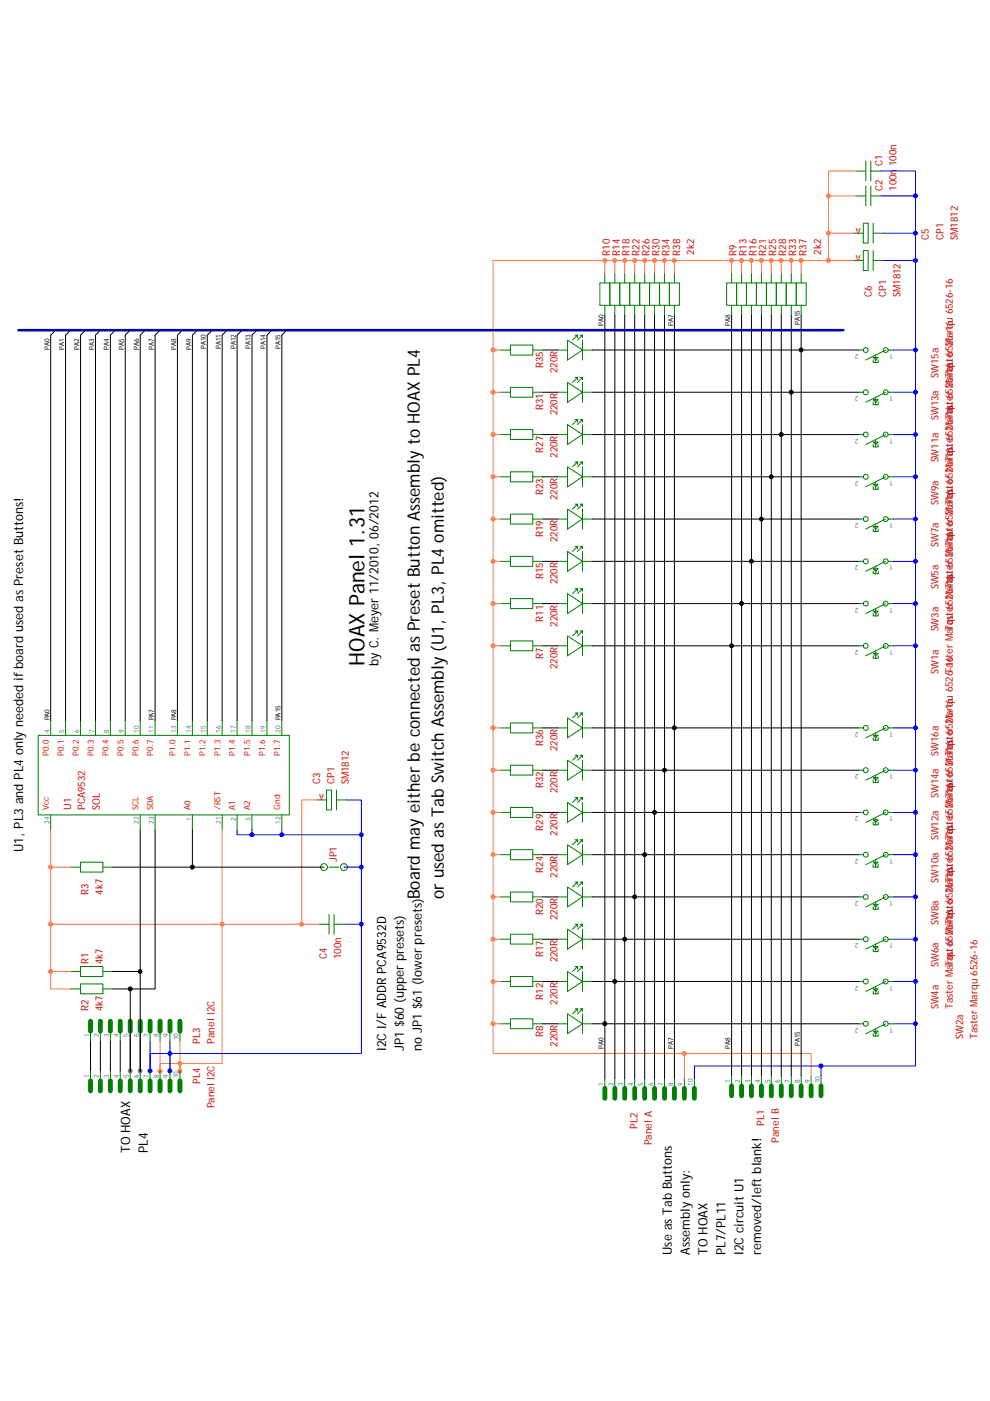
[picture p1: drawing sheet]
<svg xmlns="http://www.w3.org/2000/svg" width="210mm" height="297mm" viewBox="0 0 210 297" stroke-linecap="round" stroke-linejoin="round" font-family="sans-serif">
<g fill="#808080" stroke="#808080" stroke-width=".21">
<circle cx="27.6" cy="227.1" r=".42"/>
<circle cx="29.7" cy="227.1" r=".41"/>
</g>
<g fill="#00f" stroke="#00f" stroke-width=".21">
<circle cx="31.8" cy="227.1" r=".42"/>
<circle cx="36" cy="227.1" r=".42"/>
<circle cx="59.8" cy="177" r=".42"/>
<circle cx="194.2" cy="83.2" r=".42"/>
<circle cx="194.2" cy="92.1" r=".42"/>
<circle cx="194.2" cy="101.1" r=".42"/>
<circle cx="194.2" cy="110" r=".41"/>
<circle cx="194.2" cy="119" r=".41"/>
<circle cx="194.2" cy="128" r=".42"/>
<circle cx="194.2" cy="136.9" r=".42"/>
<circle cx="194.2" cy="154.3" r=".42"/>
<circle cx="194.2" cy="163.3" r=".41"/>
<circle cx="194.2" cy="172.2" r=".42"/>
<circle cx="194.2" cy="181.2" r=".42"/>
<circle cx="194.2" cy="190.1" r=".42"/>
<circle cx="194.2" cy="199.1" r=".42"/>
<circle cx="194.2" cy="208.1" r=".42"/>
<circle cx="194.2" cy="74.2" r=".42"/>
<circle cx="194.2" cy="217" r=".41"/>
<circle cx="174.1" cy="226" r=".42"/>
<circle cx="194.2" cy="55.2" r=".41"/>
<circle cx="194.2" cy="49.4" r=".42"/>
<circle cx="194.2" cy="41.5" r=".42"/>
<circle cx="76.6" cy="177" r=".42"/>
<circle cx="36" cy="223.4" r=".42"/>
<circle cx="76.6" cy="195.9" r=".42"/>
<circle cx="53.4" cy="177" r=".42"/>
<circle cx="76.6" cy="183.8" r=".42"/>
</g>
<g fill="#ff8040" stroke="#ff8040" stroke-width=".21">
<circle cx="33.9" cy="227.1" r=".42"/>
<circle cx="38.1" cy="227.1" r=".42"/>
<circle cx="128.3" cy="55.2" r=".41"/>
<circle cx="130.4" cy="55.2" r=".4"/>
<circle cx="132.5" cy="55.2" r=".4"/>
<circle cx="134.6" cy="55.2" r=".41"/>
<circle cx="136.7" cy="55.2" r=".41"/>
<circle cx="138.8" cy="55.2" r=".41"/>
<circle cx="140.9" cy="55.2" r=".41"/>
<circle cx="143" cy="55.2" r=".41"/>
<circle cx="155.2" cy="55.2" r=".41"/>
<circle cx="157.3" cy="55.2" r=".41"/>
<circle cx="159.4" cy="55.2" r=".41"/>
<circle cx="161.5" cy="55.2" r=".41"/>
<circle cx="163.6" cy="55.2" r=".4"/>
<circle cx="165.7" cy="55.2" r=".41"/>
<circle cx="167.8" cy="55.2" r=".41"/>
<circle cx="104.6" cy="208.1" r=".42"/>
<circle cx="104.6" cy="199.1" r=".42"/>
<circle cx="104.6" cy="190.1" r=".42"/>
<circle cx="104.6" cy="181.2" r=".42"/>
<circle cx="104.6" cy="172.2" r=".42"/>
<circle cx="104.6" cy="163.3" r=".41"/>
<circle cx="104.6" cy="154.3" r=".42"/>
<circle cx="104.6" cy="136.9" r=".42"/>
<circle cx="104.6" cy="128" r=".42"/>
<circle cx="104.6" cy="119" r=".41"/>
<circle cx="104.6" cy="110" r=".41"/>
<circle cx="104.6" cy="101.1" r=".42"/>
<circle cx="104.6" cy="92.1" r=".42"/>
<circle cx="104.6" cy="83.2" r=".42"/>
<circle cx="104.6" cy="74.2" r=".42"/>
<circle cx="47.1" cy="195.9" r=".42"/>
<circle cx="169.9" cy="55.2" r=".41"/>
<circle cx="104.6" cy="217" r=".41"/>
<circle cx="145.1" cy="223.4" r=".42"/>
<circle cx="175.7" cy="55.2" r=".41"/>
<circle cx="175.7" cy="49.4" r=".42"/>
<circle cx="175.7" cy="41.5" r=".42"/>
<circle cx="10.7" cy="195.9" r=".42"/>
<circle cx="10.7" cy="206" r=".41"/>
<circle cx="38.1" cy="225.5" r=".42"/>
<circle cx="10.7" cy="183.8" r=".42"/>
<circle cx="64" cy="195.9" r=".42"/>
</g>
<g fill="none" stroke="#008000" stroke-width=".21">
<path d="M181.5 36.3h2.1M183.6 34.2v4.2M183.6 39.4v4.2M184.7 34.2v4.2M184.7 39.4v4.2M184.7 36.3h2.1M127.2 60h2.1v4.7h-2.1zM128.3 57.9v2.1M129.3 60h2.1v4.7h-2.1zM130.4 57.9v2.1M131.4 60h2.2v4.7h-2.2zM132.5 57.9v2.1"/>
<path d="M133.6 60h2.1v4.7h-2.1zM134.6 57.9v2.1M135.7 60h2.1v4.7h-2.1zM136.7 57.9v2.1M137.8 60h2.1v4.7h-2.1zM138.8 57.9v2.1M139.9 60h2.1v4.7h-2.1zM140.9 57.9v2.1M142 60h2.1v4.7h-2.1zM143 57.9v2.1M154.1 60h2.1v4.7h-2.1zM155.2 57.9v2.1"/>
<path d="M156.2 60h2.1v4.7h-2.1zM157.3 57.9v2.1M158.3 60h2.1v4.7h-2.1zM159.4 57.9v2.1M160.4 60h2.2v4.7h-2.2zM161.5 57.9v2.1M162.6 60h2.1v4.7h-2.1zM163.6 57.9v2.1M164.7 60h2.1v4.7h-2.1zM165.7 57.9v2.1M166.8 60h2.1v4.7h-2.1zM167.8 57.9v2.1"/>
<path d="M168.9 60h2.1v4.7h-2.1zM169.9 57.9v2.1M181 55.2h2.1M181 49.4h2.1M181.5 41.5h2.1M183.1 53.1h1v4.2h-1zM183.1 47.3h1v4.2h-1zM184.7 41.5h2.1M185.2 47.3v4.2M185.2 53.1v4.2M185.2 55.2h2.1M185.2 49.4h2.1"/>
<path d="M106.2 74.2h2.1M108.3 73.2h4.7v2.1h-4.7zM113 74.2h2.1M118.3 74.2h2.1M120.4 72.1l3.1 2.1-3.1 2.1zM122 71.1h.5l-1.1 1M122.5 71.1v.5M123 71.1h.5l-1 1M123.5 74.2h2.2M123.5 71.1v.5M123.5 72.1v4.2M128.3 64.7v2.1"/>
<path d="M130.4 64.7v2.1M132.5 64.7v2.1M134.6 64.7v2.1M136.7 64.7v2.1M138.8 64.7v2.1M140.9 64.7v2.1M143 64.7v2.1M155.2 64.7v2.1M157.3 64.7v2.1M159.4 64.7v2.1M161.5 64.7v2.1M163.6 64.7v2.1"/>
<path d="M165.7 64.7v2.1M167.8 64.7v2.1M169.9 64.7v2.1M182.1 74.2h1a.53 .53 0 0 0 .7 .5 .53 .53 0 0 0 .2-.8 .53 .53 0 0 0-.8 .1l-.1 .2M185.2 76.3v.6h.5M185.2 75.8h1.1l-.6 .5zM185.7 75.3v1.6h.6v-.6M187.9 74.2l-4.3 2.1M188.4 74.2a.53 .53 0 0 0-.7-.5 .53 .53 0 0 0-.3 .8 .53 .53 0 0 0 .9 0l.1-.3h1M106.2 92.1h2.1M106.2 83.2h2.1M108.3 91.1h4.7v2.1h-4.7z"/>
<path d="M108.3 82.1h4.7v2.1h-4.7zM113 92.1h2.1M113 83.2h2.1M118.3 92.1h2.1M118.3 83.2h2.1M120.4 99l3.1 2.1-3.1 2.1zM120.4 90l3.1 2.1-3.1 2.1zM120.4 81.1l3.1 2.1-3.1 2.1zM122 97.9h.5l-1.1 1.1M122 89h.5l-1.1 1M122 80h.5l-1.1 1.1M122.5 80v.5"/>
<path d="M122.5 89v.5M122.5 97.9v.6M123 97.9h.5l-1 1.1M123 89h.5l-1 1M123 80h.5l-1 1.1M123.5 92.1h2.2M123.5 83.2h2.2M123.5 80v.5M123.5 81.1v4.2M123.5 89v.5M123.5 90v4.2M123.5 97.9v.6"/>
<path d="M123.5 99v4.2M182.1 92.1h1a.53 .53 0 0 0 .7 .5 .53 .53 0 0 0 .2-.8 .53 .53 0 0 0-.8 .1l-.1 .2M182.1 83.2h1a.53 .53 0 0 0 .7 .5 .53 .53 0 0 0 .2-.9 .53 .53 0 0 0-.8 .1l-.1 .3M185.2 94.2v.6h.5M185.2 93.7h1.1l-.6 .5zM185.2 85.3v.5h.5M185.2 84.8h1.1l-.6 .5zM185.7 93.2v1.6h.6v-.6M185.7 84.2v1.6h.6v-.5M187.9 92.1l-4.3 2.1M187.9 83.2l-4.3 2.1M188.4 92.1a.53 .53 0 0 0-.7-.5 .53 .53 0 0 0-.3 .8 .53 .53 0 0 0 .9 0l.1-.3h1"/>
<path d="M188.4 83.2a.53 .53 0 0 0-.7-.5 .53 .53 0 0 0-.3 .8 .53 .53 0 0 0 .9-.1l.1-.2h1M106.2 119h2.1M106.2 110h2.1M106.2 101.1h2.1M108.3 118h4.7v2.1h-4.7zM108.3 109h4.7v2.1h-4.7zM108.3 100h4.7v2.2h-4.7zM113 119h2.1M113 110h2.1M113 101.1h2.1M118.3 119h2.1M118.3 110h2.1"/>
<path d="M118.3 101.1h2.1M120.4 116.9l3.1 2.1-3.1 2.1zM120.4 108l3.1 2-3.1 2.2zM122 115.8h.5l-1.1 1.1M122 106.9h.5l-1.1 1M122.5 106.9v.5M122.5 115.8v.6M123 115.8h.5l-1 1.1M123 106.9h.5l-1 1M123.5 119h2.2M123.5 110h2.2M123.5 101.1h2.2"/>
<path d="M123.5 106.9v.5M123.5 107.9v4.3M123.5 115.8v.6M123.5 116.9v4.2M182.1 119h1a.53 .53 0 0 0 .7 .5 .53 .53 0 0 0 .2-.9 .53 .53 0 0 0-.8 .1l-.1 .3M182.1 110h1a.53 .53 0 0 0 .7 .5 .53 .53 0 0 0 .2-.8 .53 .53 0 0 0-.8 .1l-.1 .2M182.1 101.1h1a.52 .52 0 0 0 .7 .5 .52 .52 0 0 0 .2-.9 .52 .52 0 0 0-.8 .1l-.1 .3M185.2 112.2v.5h.5M185.2 111.6h1.1l-.6 .6zM185.2 103.2v.5h.5M185.2 102.7h1.1l-.6 .5zM185.7 111.1v1.6h.6v-.5"/>
<path d="M185.7 102.2v1.5h.6v-.5M187.9 119l-4.3 2.1M187.9 110l-4.3 2.2M187.9 101.1l-4.3 2.1M188.4 119a.53 .53 0 0 0-.7-.5 .53 .53 0 0 0-.3 .8 .53 .53 0 0 0 .9 0l.1-.3h1M188.4 110a.53 .53 0 0 0-.7-.5 .53 .53 0 0 0-.3 .9 .53 .53 0 0 0 .9-.1l.1-.3h1M188.4 101.1a.52 .52 0 0 0-.7-.5 .52 .52 0 0 0-.3 .8 .52 .52 0 0 0 .9-.1l.1-.2h1M106.2 136.9h2.1M106.2 128h2.1M108.3 135.9h4.7v2.1h-4.7zM108.3 126.9h4.7v2.1h-4.7zM113 136.9h2.1"/>
<path d="M113 128h2.1M118.3 136.9h2.1M118.3 128h2.1M120.4 134.8l3.1 2.1-3.1 2.1zM120.4 125.9l3.1 2.1-3.1 2.1zM122 133.8h.5l-1.1 1M122 124.8h.5l-1.1 1.1M122.5 124.8v.5M122.5 133.8v.5M123 133.8h.5l-1 1M123 124.8h.5l-1 1.1M123.5 136.9h2.2"/>
<path d="M123.5 128h2.2M123.5 124.8v.5M123.5 125.9v4.2M123.5 133.8v.5M123.5 134.8v4.2M182.1 136.9h1a.53 .53 0 0 0 .7 .5 .53 .53 0 0 0 .2-.8 .53 .53 0 0 0-.8 .1l-.1 .2M182.1 128h1l.1 .2 .4 .3a.52 .52 0 0 0 .5-.5 .52 .52 0 0 0-.5-.5l-.4 .2-.1 .3M185.2 139v.6h.5M185.2 138.5h1.1l-.6 .5zM185.2 130.1v.5h.5M185.2 129.6h1.1l-.6 .5zM185.2 121.1v.5h.5"/>
<path d="M185.2 120.6h1.1l-.6 .5zM185.7 138v1.6h.6v-.6M185.7 129v1.6h.6v-.5M185.7 120.1v1.5h.6v-.5M187.9 136.9l-4.3 2.1M187.9 128l-4.3 2.1M188.4 136.9a.53 .53 0 0 0-.7-.5 .53 .53 0 0 0-.3 .8 .53 .53 0 0 0 .9 0l.1-.3h1M188.4 128a.53 .53 0 0 0-.7-.5 .53 .53 0 0 0-.3 .8 .53 .53 0 0 0 .9-.1l.1-.2h1M8.1 155.9h53.3v16.9h-53.3zM10.8 152.7v3.2M13.9 152.7v3.2M17.1 152.7v3.2"/>
<path d="M20.3 152.7v3.2M23.4 152.7v3.2M26.6 152.7v3.2M29.7 152.7v3.2M32.9 152.7v3.2M37.6 152.7v3.2M40.8 152.7v3.2M44 152.7v3.2M47.1 152.7v3.2M50.3 152.7v3.2M53.4 152.7v3.2M56.6 152.7v3.2"/>
<path d="M59.8 152.7v3.2M106.2 154.3h2.1M108.3 153.3h4.7v2.1h-4.7zM113 154.3h2.1M118.3 154.3h2.1M120.4 152.2l3.1 2.1-3.1 2.1zM122 151.2h.5l-1.1 1M122.5 151.2v.5M123 151.2h.5l-1 1M123.5 154.3h2.2M123.5 151.2v.5M123.5 152.2v4.2"/>
<path d="M182.1 154.3h1l.1 .3 .4 .2a.52 .52 0 0 0 .5-.5 .52 .52 0 0 0-.5-.5l-.4 .3-.1 .2M185.2 156.4v.6h.5M185.2 155.9h1.1l-.6 .5zM185.7 155.4v1.6h.6v-.6M187.9 154.3l-4.3 2.1M188.4 154.3a.53 .53 0 0 0-.7-.5 .53 .53 0 0 0-.3 .8 .53 .53 0 0 0 .9 0l.1-.3h1M10.8 172.8v3.1M29.7 172.8v3.1M32.9 172.8v3.1M40.8 172.8v3.1M47.1 172.8v3.1M50.3 172.8v3.1"/>
<path d="M53.4 172.8v3.1M59.8 172.8v3.1M67.2 169.6h2.1M69.3 167.5h1v4.2h-1zM71.4 167.5v4.2M71.4 169.6h2.1M106.2 172.3h2.1M106.2 163.3h2.1M108.3 171.2h4.7v2.1h-4.7zM108.3 162.2h4.7v2.1h-4.7zM113 172.3h2.1M113 163.3h2.1"/>
<path d="M118.3 172.3h2.1M118.3 163.3h2.1M120.4 179.1l3.1 2.1-3.1 2.1zM120.4 170.1l3.1 2.2-3.1 2zM120.4 161.2l3.1 2.1-3.1 2.1zM122 178.1h.5l-1.1 1M122 169.1h.5l-1.1 1M122 160.1h.5l-1.1 1.1M122.5 160.1v.6M122.5 169.1v.5M122.5 178.1v.5M123 178.1h.5l-1 1"/>
<path d="M123 169.1h.5l-1 1M123 160.1h.5l-1 1.1M123.5 172.3h2.2M123.5 163.3h2.2M123.5 160.1v.6M123.5 161.2v4.2M123.5 169.1v.5M123.5 170.1v4.2M123.5 178.1v.5M123.5 179.1v4.2M182.1 172.3h1a.53 .53 0 0 0 .7 .4 .53 .53 0 0 0 .2-.8 .53 .53 0 0 0-.8 .1l-.1 .3M182.1 163.3h1a.53 .53 0 0 0 .7 .5 .53 .53 0 0 0 .2-.9 .53 .53 0 0 0-.8 .1l-.1 .3"/>
<path d="M185.2 174.3v.6h.5M185.2 173.8h1.1l-.6 .5zM185.2 165.4v.5h.5M185.2 164.9h1.1l-.6 .5zM185.7 173.3v1.6h.6v-.6M185.7 164.3v1.6h.6v-.5M187.9 172.3l-4.3 2M187.9 163.3l-4.3 2.1M188.4 172.3a.53 .53 0 0 0-.7-.6 .53 .53 0 0 0-.3 .8 .53 .53 0 0 0 .9 0l.1-.2h1M188.4 163.3a.53 .53 0 0 0-.7-.5 .53 .53 0 0 0-.3 .8 .53 .53 0 0 0 .9 0l.1-.3h1M15 183.9h2.1M17.1 182.8h4.7v2.1h-4.7z"/>
<path d="M21.8 183.9h2.1M67.7 196h2.1M69.8 193.9v4.2M69.8 183.9h2.1M70.8 193.9v4.2M70.8 196h2.2M106.2 199.1h2.1M106.2 190.2h2.1M106.2 181.2h2.1M108.3 198.1h4.7v2.1h-4.7zM108.3 189.1h4.7v2.1h-4.7zM108.3 180.1h4.7v2.2h-4.7z"/>
<path d="M113 199.1h2.1M113 190.2h2.1M113 181.2h2.1M118.3 199.1h2.1M118.3 190.2h2.1M118.3 181.2h2.1M120.4 197l3.1 2.1-3.1 2.1zM120.4 188.1l3.1 2.1-3.1 2.1zM122 196h.5l-1.1 1M122 187h.5l-1.1 1.1M122.5 187v.5M122.5 196v.5"/>
<path d="M123 196h.5l-1 1M123 187h.5l-1 1.1M123.5 199.1h2.2M123.5 190.2h2.2M123.5 181.2h2.2M123.5 187v.5M123.5 188.1v4.2M123.5 196v.5M123.5 197v4.2M182.1 199.1h1a.53 .53 0 0 0 .7 .5 .53 .53 0 0 0 .2-.8 .53 .53 0 0 0-.8 .1l-.1 .2M182.1 190.2h1a.53 .53 0 0 0 .7 .5 .53 .53 0 0 0 .2-.9 .53 .53 0 0 0-.8 .1l-.1 .3M182.1 181.2h1a.52 .52 0 0 0 .7 .5 .52 .52 0 0 0 .2-.8 .52 .52 0 0 0-.8 .1l-.1 .2"/>
<path d="M185.2 192.3v.5h.5M185.2 191.7h1.1l-.6 .6zM185.2 183.3v.6h.5M185.2 182.8h1.1l-.6 .5zM185.7 191.2v1.6h.6v-.5M185.7 182.3v1.6h.6v-.6M187.9 199.1l-4.3 2.1M187.9 190.2l-4.3 2.1M187.9 181.2l-4.3 2.1M188.4 199.1a.53 .53 0 0 0-.7-.5 .53 .53 0 0 0-.3 .8 .53 .53 0 0 0 .9 0l.1-.3h1M188.4 190.2a.53 .53 0 0 0-.7-.6 .53 .53 0 0 0-.3 .9 .53 .53 0 0 0 .9-.1l.1-.2h1M188.4 181.2a.52 .52 0 0 0-.7-.5 .52 .52 0 0 0-.3 .8 .52 .52 0 0 0 .9 0l.1-.3h1"/>
<path d="M15 209.7h2.1M15 206h2.1M17.1 208.6h4.7v2.1h-4.7zM17.1 204.9h4.7v2.1h-4.7zM19.2 218.6v2.1M21.3 218.6v2.1M21.8 209.7h2.1M21.8 206h2.1M23.4 218.6v2.1M25.5 218.6v2.1M27.6 218.6v2.1M29.7 218.6v2.1"/>
<path d="M31.8 218.6v2.1M34 218.6v2.1M36 218.6v2.1M38.2 218.6v2.1M106.2 217.1h2.1M106.2 208.1h2.1M108.3 216h4.7v2.1h-4.7zM108.3 207h4.7v2.1h-4.7zM113 217.1h2.1M113 208.1h2.1M118.3 217.1h2.1M118.3 208.1h2.1"/>
<path d="M120.4 214.9l3.1 2.2-3.1 2.1zM120.4 206l3.1 2.1-3.1 2.1zM122 213.9h.5l-1.1 1M122 204.9h.5l-1.1 1.1M122.5 204.9v.6M122.5 213.9v.5M123 213.9h.5l-1 1M123 204.9h.5l-1 1.1M123.5 217.1h2.2M123.5 208.1h2.2M123.5 204.9v.6M123.5 206v4.2"/>
<path d="M123.5 213.9v.5M123.5 214.9v4.3M182.1 217.1h1a.53 .53 0 0 0 .7 .4 .53 .53 0 0 0 .2-.8 .53 .53 0 0 0-.8 .1l-.1 .3M182.1 208.1h1a.53 .53 0 0 0 .7 .5 .53 .53 0 0 0 .2-.9 .53 .53 0 0 0-.8 .1l-.1 .3M185.2 219.2v.5h.5M185.2 218.6h1.1l-.6 .6zM185.2 210.2v.5h.5M185.2 209.7h1.1l-.6 .5zM185.2 201.2v.6h.5M185.2 200.7h1.1l-.6 .5zM185.7 218.1v1.6h.6v-.5M185.7 209.1v1.6h.6v-.5"/>
<path d="M185.7 200.2v1.6h.6v-.6M187.9 217.1l-4.3 2.1M187.9 208.1l-4.3 2.1M188.4 217.1a.53 .53 0 0 0-.7-.6 .53 .53 0 0 0-.3 .8 .53 .53 0 0 0 .9 0l.1-.2h1M188.4 208.1a.53 .53 0 0 0-.7-.5 .53 .53 0 0 0-.3 .8 .53 .53 0 0 0 .9 0l.1-.3h1M19.2 227.1v2.1M21.3 227.1v2.1M23.4 227.1v2.1M25.5 227.1v2.1M27.6 227.1v2.1M29.7 227.1v2.1M31.8 227.1v2.1"/>
<path d="M34 227.1v2.1M36 227.1v2.1M38.2 227.1v2.1M128.3 228.6v2.2M130.4 228.6v2.2M132.5 228.6v2.2M134.6 228.6v2.2M136.7 228.6v2.2M138.8 228.6v2.2M140.9 228.6v2.2M143 228.6v2.2M145.2 228.6v2.2"/>
<path d="M147.3 228.6v2.2M155.2 228.1v2.1M157.3 228.1v2.1M159.4 228.1v2.1M161.5 228.1v2.1M163.6 228.1v2.1M165.7 228.1v2.1M167.8 228.1v2.1M169.9 228.1v2.1M172 228.1v2.1M174.1 228.1v2.1"/>
<circle cx="68.7" cy="183.8" r=".74"/>
<circle cx="73" cy="183.8" r=".73"/>
</g>
<g fill="none" stroke="#008000" stroke-width="1">
<path d="M19.2 216.5v2.1M21.3 216.5v2.1M23.4 216.5v2.1M25.5 216.5v2.1M27.6 216.5v2.1M29.7 216.5v2.1M31.8 216.5v2.1M34 216.5v2.1M36 216.5v2.1M38.2 216.5v2.1M19.2 229.2v2.1M21.3 229.2v2.1"/>
<path d="M23.4 229.2v2.1M25.5 229.2v2.1M27.6 229.2v2.1M29.7 229.2v2.1M31.8 229.2v2.1M34 229.2v2.1M36 229.2v2.1M38.2 229.2v2.1M128.3 230.8v2.1M130.4 230.8v2.1M132.5 230.8v2.1M134.6 230.8v2.1"/>
<path d="M136.7 230.8v2.1M138.8 230.8v2.1M140.9 230.8v2.1M143 230.8v2.1M145.2 230.8v2.1M147.3 230.8v2.1M155.2 230.2v2.1M157.3 230.2v2.1M159.4 230.2v2.1M161.5 230.2v2.1M163.6 230.2v2.1M165.7 230.2v2.1"/>
<path d="M167.8 230.2v2.1M169.9 230.2v2.1M172 230.2v2.1M174.1 230.2v2.1"/>
</g>
<g fill="none" stroke="#ff8040" stroke-width=".21">
<path d="M181.5 36.3h-5.8v5.2M128.3 57.9v-2.7h-23.7v19M128.3 55.2h2.1v2.7M130.4 55.2h2.1v2.7M132.5 55.2h2.1v2.7M134.6 55.2h2.1v2.7M136.7 55.2h2.1v2.7M138.8 55.2h2.1v2.7M140.9 55.2h2.1v2.7M143 55.2h12.2v2.7M155.2 55.2h2.1v2.7M157.3 55.2h2.1v2.7"/>
<path d="M159.4 55.2h2.1v2.7M161.5 55.2h2.1v2.7M163.6 55.2h2.1v2.7M165.7 55.2h2.1v2.7M167.8 55.2h13.2M169.9 55.2v2.7M181 49.4h-5.3v5.8M181.5 41.5h-5.8v7.9M106.2 74.2h-1.6v9M106.2 92.1h-1.6v9M106.2 83.2h-1.6v8.9M106.2 119h-1.6v9"/>
<path d="M106.2 110h-1.6v9M106.2 101.1h-1.6v8.9M106.2 136.9h-1.6v17.4M106.2 128h-1.6v8.9M106.2 154.3h-1.6v9M10.8 175.9v8M47.1 175.9v49.6h-13.1v1.6v-6.4M67.2 169.6h-3.2v26.4M106.2 172.3h-1.6v8.9M106.2 163.3h-1.6v9M10.8 196h56.9M10.8 196v10h4.2"/>
<path d="M15 183.9h-4.2v12.1M106.2 199.1h-1.6v9M106.2 190.2h-1.6v8.9M106.2 181.2h-1.6v9M10.8 206v3.7h4.2M104.6 217.1h1.6M104.6 208.1h1.6M104.6 217.1v6.3h67.4v4.7M104.6 208.1v9M38.2 220.7v6.4M145.2 223.4v5.2"/>
</g>
<g fill="#000" stroke="#000" stroke-width=".21">
<circle cx="169.9" cy="74.2" r=".42"/>
<circle cx="165.7" cy="92.1" r=".42"/>
<circle cx="167.8" cy="83.2" r=".42"/>
<circle cx="159.4" cy="119" r=".41"/>
<circle cx="161.5" cy="110" r=".41"/>
<circle cx="163.6" cy="101.1" r=".41"/>
<circle cx="155.2" cy="136.9" r=".42"/>
<circle cx="157.3" cy="128" r=".42"/>
<circle cx="143" cy="154.3" r=".42"/>
<circle cx="138.8" cy="172.2" r=".42"/>
<circle cx="140.9" cy="163.3" r=".41"/>
<circle cx="40.8" cy="183.8" r=".42"/>
<circle cx="132.5" cy="199.1" r=".41"/>
<circle cx="134.6" cy="190.1" r=".42"/>
<circle cx="136.7" cy="181.2" r=".42"/>
<circle cx="27.6" cy="209.7" r=".42"/>
<circle cx="29.7" cy="206" r=".4"/>
<circle cx="128.3" cy="217" r=".41"/>
<circle cx="130.4" cy="208.1" r=".41"/>
</g>
<g fill="none" stroke="#000" stroke-width=".21">
<path d="M11.8 70l-1 1.1v81.6M15 70l-1.1 1.1v81.6M18.1 70l-1 1.1v81.6M21.3 70l-1 1.1v81.6M24.5 70l-1.1 1.1v81.6M27.6 70l-1 1.1v81.6M30.8 70l-1.1 1.1v81.6M34 70l-1.1 1.1v81.6M38.7 70l-1.1 1.1v81.6M41.8 70l-1 1.1v81.6M45 70l-1 1.1v81.6M48.2 70l-1.1 1.1v81.6"/>
<path d="M51.4 70l-1.1 1.1v81.6M54.5 70l-1.1 1.1v81.6M57.7 70l-1.1 1.1v81.6M60.8 70l-1 1.1v81.6M115.1 74.2h3.2M125.7 74.2h44.2v153.9M128.3 66.8v161.8M130.4 66.8v141.3h-4.7M132.5 66.8v132.3h49.6M134.6 66.8v123.4h47.5M136.7 66.8v114.4h45.4M138.8 66.8v105.5h43.3"/>
<path d="M140.9 66.8v161.8M143 66.8v87.5h39.1M155.2 66.8v70.1h26.9M157.3 66.8v61.2h24.8M159.4 66.8v52.2h22.7M161.5 66.8v43.2h20.6M163.6 66.8v34.3h18.5M165.7 66.8v25.3h16.4M167.8 66.8v16.4h14.3M169.9 66.8v7.4h12.2M115.1 92.1h3.2M115.1 83.2h3.2"/>
<path d="M125.7 92.1h40v136M125.7 83.2h42.1v144.9M115.1 119h3.2M115.1 110h3.2M115.1 101.1h3.2M125.7 119h33.7v109.1M125.7 110h35.8v118.1M125.7 101.1h37.9v127M115.1 136.9h3.2M115.1 128h3.2M125.7 136.9h29.5v91.2M125.7 128h31.6v100.1"/>
<path d="M115.1 154.3h3.2M125.7 154.3h17.3v74.3M29.7 175.9v51.2M32.9 175.9v33.8h-5.3M40.8 175.9v8M115.1 172.3h3.2M115.1 163.3h3.2M125.7 172.3h13.1v56.3M125.7 163.3h56.4M23.9 183.9h44.8M115.1 199.1h3.2M115.1 190.2h3.2"/>
<path d="M115.1 181.2h3.2M125.7 199.1h6.8v29.5M125.7 190.2h8.9v38.4M125.7 181.2h11v47.4M23.9 206h5.8M23.9 209.7h3.7M27.6 209.7v17.4M115.1 217.1h3.2M115.1 208.1h3.2M125.7 217.1h56.4M182.1 208.1h-51.7v20.5M19.2 220.7v6.4"/>
<path d="M21.3 220.7v6.4M23.4 220.7v6.4M25.5 220.7v6.4"/>
</g>
<g fill="none" stroke="#00f" stroke-width=".21">
<path d="M186.8 36.3h7.4v13.1M186.8 41.5h7.4M187.3 55.2h6.9M187.3 49.4h6.9M194.2 49.4v33.8M189.4 74.2h4.8M189.4 83.2h4.8v8.9M189.4 92.1h4.8v9M189.4 101.1h4.8v8.9M189.4 110h4.8v9M189.4 119h4.8v9M189.4 128h4.8v8.9"/>
<path d="M189.4 136.9h4.8v17.4M189.4 154.3h4.8v9M50.3 175.9v1.1h9.5M53.4 175.9v1.1M59.8 175.9v1.1M59.8 177h16.8M73.5 169.6h3.1v7.4M76.6 177v6.9M189.4 163.3h4.8v9M189.4 172.3h4.8v8.9M73 183.9h3.6v12.1M73 196h3.6"/>
<path d="M76.6 196v27.4h-44.8v3.7v-6.4M189.4 181.2h4.8v9M189.4 190.2h4.8v8.9M189.4 199.1h4.8v9M189.4 208.1h4.8v9M189.4 217.1h4.8M194.2 217.1v8.9h-20.1v2.1M36 220.7v6.4M174.1 226h-26.8v2.6"/>
</g>
<path d="M3.9 70h175" fill="none" stroke="#0000c0" stroke-width=".52"/>
<text font-size="4.5" x="77.3" y="141.2" transform="rotate(-90 77.3 141.2)">HOAX Panel 1.31</text>
<g font-size="3.6">
<text x="89.1" y="190.7" transform="rotate(-90 89.1 190.7)">Board may either be connected as Preset Button Assembly to HOAX PL4</text>
<text x="94.1" y="190.7" transform="rotate(-90 94.1 190.7)">or used as Tab Switch Assembly (U1, PL3, PL4 omitted)</text>
</g>
<g font-size="2.7">
<text x="80.3" y="141.2" transform="rotate(-90 80.3 141.2)">by C. Meyer 11/2010, 06/2012</text>
<text x="4.9" y="180.7" transform="rotate(-90 4.9 180.7)">U1, PL3 and PL4 only needed if board used as Preset Buttons!</text>
<text x="81.9" y="222.8" transform="rotate(-90 81.9 222.8)">I2C I/F ADDR PCA9532D</text>
<text x="85.7" y="222.8" transform="rotate(-90 85.7 222.8)">JP1 $60 (upper presets)</text>
<text x="89.5" y="222.8" transform="rotate(-90 89.5 222.8)">no JP1 $61 (lower presets)</text>
<text x="27.6" y="244.5" transform="rotate(-90 27.6 244.5)">TO HOAX</text>
<text x="31.4" y="244.5" transform="rotate(-90 31.4 244.5)">PL4</text>
<text x="142.5" y="266.1" transform="rotate(-90 142.5 266.1)">Use as Tab Buttons</text>
<text x="146.3" y="266.1" transform="rotate(-90 146.3 266.1)">Assembly only:</text>
<text x="150.1" y="266.1" transform="rotate(-90 150.1 266.1)">TO HOAX</text>
<text x="153.9" y="266.1" transform="rotate(-90 153.9 266.1)">PL7/PL11</text>
<text x="157.7" y="266.1" transform="rotate(-90 157.7 266.1)">I2C circuit U1</text>
<text x="161.5" y="266.1" transform="rotate(-90 161.5 266.1)">removed/left blank!</text>
</g>
<g font-size="2.2" fill="#c00000">
<text x="187.2" y="35.2" transform="rotate(-90 187.2 35.2)">C1</text>
<text x="190.2" y="35.2" transform="rotate(-90 190.2 35.2)">100n</text>
<text x="187.2" y="40.5" transform="rotate(-90 187.2 40.5)">C2</text>
<text x="190.2" y="40.5" transform="rotate(-90 190.2 40.5)">100n</text>
<text x="197" y="50.8" transform="rotate(-90 197 50.8)">C5</text>
<text x="200.1" y="50.8" transform="rotate(-90 200.1 50.8)">CP1</text>
<text x="203.1" y="50.8" transform="rotate(-90 203.1 50.8)">SM1812</text>
<text x="129.3" y="54.2" transform="rotate(-90 129.3 54.2)">R10</text>
<text x="131.4" y="54.2" transform="rotate(-90 131.4 54.2)">R14</text>
<text x="133.5" y="54.2" transform="rotate(-90 133.5 54.2)">R18</text>
<text x="135.7" y="54.2" transform="rotate(-90 135.7 54.2)">R22</text>
<text x="137.8" y="54.2" transform="rotate(-90 137.8 54.2)">R26</text>
<text x="139.9" y="54.2" transform="rotate(-90 139.9 54.2)">R30</text>
<text x="142" y="54.2" transform="rotate(-90 142 54.2)">R34</text>
<text x="144.2" y="54.2" transform="rotate(-90 144.2 54.2)">R38</text>
<text x="147.3" y="54" transform="rotate(-90 147.3 54)">2k2</text>
<text x="156.2" y="54.2" transform="rotate(-90 156.2 54.2)">R9</text>
<text x="158.3" y="54.2" transform="rotate(-90 158.3 54.2)">R13</text>
<text x="160.4" y="54.2" transform="rotate(-90 160.4 54.2)">R16</text>
<text x="162.5" y="54.2" transform="rotate(-90 162.5 54.2)">R21</text>
<text x="164.7" y="54.2" transform="rotate(-90 164.7 54.2)">R25</text>
<text x="166.8" y="54.2" transform="rotate(-90 166.8 54.2)">R28</text>
<text x="168.9" y="54.2" transform="rotate(-90 168.9 54.2)">R33</text>
<text x="171.1" y="54.2" transform="rotate(-90 171.1 54.2)">R37</text>
<text x="174.1" y="54" transform="rotate(-90 174.1 54)">2k2</text>
<text x="184.9" y="62.9" transform="rotate(-90 184.9 62.9)">C6</text>
<text x="188" y="62.9" transform="rotate(-90 188 62.9)">CP1</text>
<text x="191" y="62.9" transform="rotate(-90 191 62.9)">SM1812</text>
<text x="115.2" y="78.1" transform="rotate(-90 115.2 78.1)">R35</text>
<text x="118.2" y="79.1" transform="rotate(-90 118.2 79.1)">220R</text>
<text x="199" y="80.1" transform="rotate(-90 199 80.1)">SW15a</text>
<text x="202.1" y="80.1" transform="rotate(-90 202.1 80.1)">Taster Marqu 6526-16</text>
<text x="115.2" y="87" transform="rotate(-90 115.2 87)">R31</text>
<text x="118.2" y="88.1" transform="rotate(-90 118.2 88.1)">220R</text>
<text x="199" y="89.1" transform="rotate(-90 199 89.1)">SW13a</text>
<text x="202.1" y="89.1" transform="rotate(-90 202.1 89.1)">Taster Marqu 6526-16</text>
<text x="115.2" y="96" transform="rotate(-90 115.2 96)">R27</text>
<text x="118.2" y="97" transform="rotate(-90 118.2 97)">220R</text>
<text x="199" y="98" transform="rotate(-90 199 98)">SW11a</text>
<text x="202.1" y="98" transform="rotate(-90 202.1 98)">Taster Marqu 6526-16</text>
<text x="115.2" y="104.9" transform="rotate(-90 115.2 104.9)">R23</text>
<text x="118.2" y="106" transform="rotate(-90 118.2 106)">220R</text>
<text x="199" y="107" transform="rotate(-90 199 107)">SW9a</text>
<text x="202.1" y="107" transform="rotate(-90 202.1 107)">Taster Marqu 6526-16</text>
<text x="115.2" y="113.9" transform="rotate(-90 115.2 113.9)">R19</text>
<text x="118.2" y="115" transform="rotate(-90 118.2 115)">220R</text>
<text x="199" y="116" transform="rotate(-90 199 116)">SW7a</text>
<text x="202.1" y="116" transform="rotate(-90 202.1 116)">Taster Marqu 6526-16</text>
<text x="115.2" y="122.9" transform="rotate(-90 115.2 122.9)">R15</text>
<text x="118.2" y="123.9" transform="rotate(-90 118.2 123.9)">220R</text>
<text x="199" y="124.9" transform="rotate(-90 199 124.9)">SW5a</text>
<text x="202.1" y="124.9" transform="rotate(-90 202.1 124.9)">Taster Marqu 6526-16</text>
<text x="115.2" y="131.8" transform="rotate(-90 115.2 131.8)">R11</text>
<text x="118.2" y="132.9" transform="rotate(-90 118.2 132.9)">220R</text>
<text x="199" y="133.9" transform="rotate(-90 199 133.9)">SW3a</text>
<text x="202.1" y="133.9" transform="rotate(-90 202.1 133.9)">Taster Marqu 6526-16</text>
<text x="115.2" y="139.7" transform="rotate(-90 115.2 139.7)">R7</text>
<text x="118.2" y="141.8" transform="rotate(-90 118.2 141.8)">220R</text>
<text x="199" y="142.8" transform="rotate(-90 199 142.8)">SW1a</text>
<text x="202.1" y="142.8" transform="rotate(-90 202.1 142.8)">Taster Marqu 6526-16</text>
<text x="115.2" y="158.2" transform="rotate(-90 115.2 158.2)">R36</text>
<text x="118.2" y="159.2" transform="rotate(-90 118.2 159.2)">220R</text>
<text x="199" y="160.2" transform="rotate(-90 199 160.2)">SW16a</text>
<text x="202.1" y="160.2" transform="rotate(-90 202.1 160.2)">Taster Marqu 6526-16</text>
<text x="67.9" y="166.3" transform="rotate(-90 67.9 166.3)">C3</text>
<text x="71" y="166.3" transform="rotate(-90 71 166.3)">CP1</text>
<text x="74" y="166.3" transform="rotate(-90 74 166.3)">SM1812</text>
<text x="115.2" y="167.1" transform="rotate(-90 115.2 167.1)">R32</text>
<text x="15.1" y="171.7" transform="rotate(-90 15.1 171.7)">U1</text>
<text x="18.1" y="171.7" transform="rotate(-90 18.1 171.7)">PCA9532</text>
<text x="21.1" y="171.7" transform="rotate(-90 21.1 171.7)">SOL</text>
<text x="118.2" y="168.2" transform="rotate(-90 118.2 168.2)">220R</text>
<text x="199" y="169.2" transform="rotate(-90 199 169.2)">SW14a</text>
<text x="202.1" y="169.2" transform="rotate(-90 202.1 169.2)">Taster Marqu 6526-16</text>
<text x="115.2" y="176.1" transform="rotate(-90 115.2 176.1)">R29</text>
<text x="118.2" y="177.1" transform="rotate(-90 118.2 177.1)">220R</text>
<text x="199" y="178.2" transform="rotate(-90 199 178.2)">SW12a</text>
<text x="202.1" y="178.2" transform="rotate(-90 202.1 178.2)">Taster Marqu 6526-16</text>
<text x="71.5" y="182.8" transform="rotate(-90 71.5 182.8)">JP1</text>
<text x="115.2" y="185.1" transform="rotate(-90 115.2 185.1)">R24</text>
<text x="18.8" y="189.7" transform="rotate(-90 18.8 189.7)">R3</text>
<text x="21.8" y="189.7" transform="rotate(-90 21.8 189.7)">4k7</text>
<text x="118.2" y="186.1" transform="rotate(-90 118.2 186.1)">220R</text>
<text x="199" y="187.1" transform="rotate(-90 199 187.1)">SW10a</text>
<text x="202.1" y="187.1" transform="rotate(-90 202.1 187.1)">Taster Marqu 6526-16</text>
<text x="115.2" y="194" transform="rotate(-90 115.2 194)">R20</text>
<text x="118.2" y="195.1" transform="rotate(-90 118.2 195.1)">220R</text>
<text x="199" y="196.1" transform="rotate(-90 199 196.1)">SW8a</text>
<text x="202.1" y="196.1" transform="rotate(-90 202.1 196.1)">Taster Marqu 6526-16</text>
<text x="69.3" y="203.3" transform="rotate(-90 69.3 203.3)">C4</text>
<text x="72.4" y="203.3" transform="rotate(-90 72.4 203.3)">100n</text>
<text x="115.2" y="203" transform="rotate(-90 115.2 203)">R17</text>
<text x="18.8" y="204.4" transform="rotate(-90 18.8 204.4)">R1</text>
<text x="21.8" y="204.4" transform="rotate(-90 21.8 204.4)">4k7</text>
<text x="118.2" y="204" transform="rotate(-90 118.2 204)">220R</text>
<text x="199" y="205" transform="rotate(-90 199 205)">SW6a</text>
<text x="202.1" y="205" transform="rotate(-90 202.1 205)">Taster Marqu 6526-16</text>
<text x="18.8" y="214.4" transform="rotate(-90 18.8 214.4)">R2</text>
<text x="21.8" y="214.4" transform="rotate(-90 21.8 214.4)">4k7</text>
<text x="115.2" y="211.9" transform="rotate(-90 115.2 211.9)">R12</text>
<text x="118.2" y="213" transform="rotate(-90 118.2 213)">220R</text>
<text x="199" y="214" transform="rotate(-90 199 214)">SW4a</text>
<text x="202.1" y="214" transform="rotate(-90 202.1 214)">Taster Marqu 6526-16</text>
<text x="42.5" y="221.3" transform="rotate(-90 42.5 221.3)">PL3</text>
<text x="45.5" y="221.3" transform="rotate(-90 45.5 221.3)">Panel I2C</text>
<text x="115.2" y="219.8" transform="rotate(-90 115.2 219.8)">R8</text>
<text x="118.2" y="222" transform="rotate(-90 118.2 222)">220R</text>
<text x="204.3" y="220.3" transform="rotate(-90 204.3 220.3)">SW2a</text>
<text x="207.3" y="220.3" transform="rotate(-90 207.3 220.3)">Taster Marqu 6526-16</text>
<text x="42.5" y="229.8" transform="rotate(-90 42.5 229.8)">PL4</text>
<text x="45.5" y="235" transform="rotate(-90 45.5 235)">Panel I2C</text>
<text x="135.2" y="239.3" transform="rotate(-90 135.2 239.3)">PL2</text>
<text x="162.1" y="238.7" transform="rotate(-90 162.1 238.7)">PL1</text>
<text x="138.3" y="242.8" transform="rotate(-90 138.3 242.8)">Panel A</text>
<text x="165.2" y="242.3" transform="rotate(-90 165.2 242.3)">Panel B</text>
</g>
<g font-size="1.8" fill="#f00">
<text x="182.6" y="48.3" transform="rotate(-180 182.6 48.3)">A</text>
<text x="182.6" y="54.1" transform="rotate(-180 182.6 54.1)">A</text>
<text x="10.4" y="160.3" transform="rotate(-90 10.4 160.3)">P0.0</text>
<text x="13.5" y="160.3" transform="rotate(-90 13.5 160.3)">P0.1</text>
<text x="16.7" y="160.3" transform="rotate(-90 16.7 160.3)">P0.2</text>
<text x="19.9" y="160.3" transform="rotate(-90 19.9 160.3)">P0.3</text>
<text x="23" y="160.3" transform="rotate(-90 23 160.3)">P0.4</text>
<text x="26.2" y="160.3" transform="rotate(-90 26.2 160.3)">P0.5</text>
<text x="29.4" y="160.3" transform="rotate(-90 29.4 160.3)">P0.6</text>
<text x="32.5" y="160.3" transform="rotate(-90 32.5 160.3)">P0.7</text>
<text x="37.3" y="160.3" transform="rotate(-90 37.3 160.3)">P1.0</text>
<text x="40.4" y="160.3" transform="rotate(-90 40.4 160.3)">P1.1</text>
<text x="43.6" y="160.3" transform="rotate(-90 43.6 160.3)">P1.2</text>
<text x="46.8" y="160.3" transform="rotate(-90 46.8 160.3)">P1.3</text>
<text x="49.9" y="160.3" transform="rotate(-90 49.9 160.3)">P1.4</text>
<text x="53.1" y="160.3" transform="rotate(-90 53.1 160.3)">P1.5</text>
<text x="56.2" y="160.3" transform="rotate(-90 56.2 160.3)">P1.6</text>
<text x="59.4" y="160.3" transform="rotate(-90 59.4 160.3)">P1.7</text>
<text x="10.4" y="171.7" transform="rotate(-90 10.4 171.7)">Vcc</text>
<text x="29.4" y="171.7" transform="rotate(-90 29.4 171.7)">SCL</text>
<text x="32.5" y="171.7" transform="rotate(-90 32.5 171.7)">SDA</text>
<text x="40.4" y="171.7" transform="rotate(-90 40.4 171.7)">A0</text>
<text x="46.8" y="171.7" transform="rotate(-90 46.8 171.7)">/RST</text>
<text x="49.9" y="171.7" transform="rotate(-90 49.9 171.7)">A1</text>
<text x="53.1" y="171.7" transform="rotate(-90 53.1 171.7)">A2</text>
<text x="59.4" y="171.7" transform="rotate(-90 59.4 171.7)">Gnd</text>
<text x="68.7" y="168.4" transform="rotate(-180 68.7 168.4)">A</text>
</g>
<g font-size="1.5">
<text x="128" y="69.1" transform="rotate(-90 128 69.1)">PA0</text>
<text x="142.8" y="69.1" transform="rotate(-90 142.8 69.1)">PA7</text>
<text x="154.9" y="69.1" transform="rotate(-90 154.9 69.1)">PA8</text>
<text x="169.7" y="68.9" transform="rotate(-90 169.7 68.9)">PA15</text>
<text x="10.5" y="74.2" transform="rotate(-90 10.5 74.2)">PA0</text>
<text x="13.6" y="74.2" transform="rotate(-90 13.6 74.2)">PA1</text>
<text x="16.8" y="74.2" transform="rotate(-90 16.8 74.2)">PA2</text>
<text x="20" y="74.2" transform="rotate(-90 20 74.2)">PA3</text>
<text x="23.1" y="74.2" transform="rotate(-90 23.1 74.2)">PA4</text>
<text x="26.3" y="74.2" transform="rotate(-90 26.3 74.2)">PA5</text>
<text x="29.4" y="74.2" transform="rotate(-90 29.4 74.2)">PA6</text>
<text x="32.6" y="74.2" transform="rotate(-90 32.6 74.2)">PA7</text>
<text x="37.3" y="74.2" transform="rotate(-90 37.3 74.2)">PA8</text>
<text x="40.5" y="74.2" transform="rotate(-90 40.5 74.2)">PA9</text>
<text x="43.7" y="74" transform="rotate(-90 43.7 74)">PA10</text>
<text x="46.8" y="74" transform="rotate(-90 46.8 74)">PA11</text>
<text x="50" y="74" transform="rotate(-90 50 74)">PA12</text>
<text x="53.1" y="74" transform="rotate(-90 53.1 74)">PA13</text>
<text x="56.3" y="74" transform="rotate(-90 56.3 74)">PA14</text>
<text x="59.5" y="74" transform="rotate(-90 59.5 74)">PA15</text>
<text x="10.5" y="152.7" transform="rotate(-90 10.5 152.7)">PA0</text>
<text x="32.6" y="152.7" transform="rotate(-90 32.6 152.7)">PA7</text>
<text x="37.3" y="152.7" transform="rotate(-90 37.3 152.7)">PA8</text>
<text x="169.7" y="221.8" transform="rotate(-90 169.7 221.8)">PA15</text>
<text x="128" y="222.3" transform="rotate(-90 128 222.3)">PA0</text>
<text x="142.8" y="222.3" transform="rotate(-90 142.8 222.3)">PA7</text>
<text x="154.9" y="222.3" transform="rotate(-90 154.9 222.3)">PA8</text>
</g>
<g font-size="1.5" fill="#408080">
<text x="182.1" y="75.1" transform="rotate(-180 182.1 75.1)">2</text>
<text x="189.4" y="75.1" transform="rotate(-180 189.4 75.1)">1</text>
<text x="182.1" y="84" transform="rotate(-180 182.1 84)">2</text>
<text x="189.4" y="84" transform="rotate(-180 189.4 84)">1</text>
<text x="182.1" y="93" transform="rotate(-180 182.1 93)">2</text>
<text x="189.4" y="93" transform="rotate(-180 189.4 93)">1</text>
<text x="182.1" y="102" transform="rotate(-180 182.1 102)">2</text>
<text x="189.4" y="102" transform="rotate(-180 189.4 102)">1</text>
<text x="182.1" y="110.9" transform="rotate(-180 182.1 110.9)">2</text>
<text x="189.4" y="110.9" transform="rotate(-180 189.4 110.9)">1</text>
<text x="182.1" y="119.9" transform="rotate(-180 182.1 119.9)">2</text>
<text x="189.4" y="119.9" transform="rotate(-180 189.4 119.9)">1</text>
<text x="182.1" y="128.8" transform="rotate(-180 182.1 128.8)">2</text>
<text x="189.4" y="128.8" transform="rotate(-180 189.4 128.8)">1</text>
<text x="182.1" y="137.8" transform="rotate(-180 182.1 137.8)">2</text>
<text x="189.4" y="137.8" transform="rotate(-180 189.4 137.8)">1</text>
<text x="10.5" y="155.4" transform="rotate(-90 10.5 155.4)">4</text>
<text x="13.6" y="155.4" transform="rotate(-90 13.6 155.4)">5</text>
<text x="16.8" y="155.4" transform="rotate(-90 16.8 155.4)">6</text>
<text x="20" y="155.4" transform="rotate(-90 20 155.4)">7</text>
<text x="23.1" y="155.4" transform="rotate(-90 23.1 155.4)">8</text>
<text x="26.3" y="155.4" transform="rotate(-90 26.3 155.4)">9</text>
<text x="29.4" y="155.4" transform="rotate(-90 29.4 155.4)">10</text>
<text x="32.6" y="155.4" transform="rotate(-90 32.6 155.4)">11</text>
<text x="37.3" y="155.4" transform="rotate(-90 37.3 155.4)">13</text>
<text x="40.5" y="155.4" transform="rotate(-90 40.5 155.4)">14</text>
<text x="43.7" y="155.4" transform="rotate(-90 43.7 155.4)">15</text>
<text x="46.8" y="155.4" transform="rotate(-90 46.8 155.4)">16</text>
<text x="50" y="155.4" transform="rotate(-90 50 155.4)">17</text>
<text x="53.1" y="155.4" transform="rotate(-90 53.1 155.4)">18</text>
<text x="56.3" y="155.4" transform="rotate(-90 56.3 155.4)">19</text>
<text x="59.5" y="155.4" transform="rotate(-90 59.5 155.4)">20 PA15</text>
<text x="182.1" y="155.2" transform="rotate(-180 182.1 155.2)">2</text>
<text x="189.4" y="155.2" transform="rotate(-180 189.4 155.2)">1</text>
<text x="182.1" y="164.1" transform="rotate(-180 182.1 164.1)">2</text>
<text x="189.4" y="164.1" transform="rotate(-180 189.4 164.1)">1</text>
<text x="182.1" y="173.1" transform="rotate(-180 182.1 173.1)">2</text>
<text x="189.4" y="173.1" transform="rotate(-180 189.4 173.1)">1</text>
<text x="10.5" y="174.7" transform="rotate(-90 10.5 174.7)">24</text>
<text x="29.4" y="174.7" transform="rotate(-90 29.4 174.7)">22</text>
<text x="32.6" y="174.7" transform="rotate(-90 32.6 174.7)">23</text>
<text x="40.5" y="174" transform="rotate(-90 40.5 174)">1</text>
<text x="46.8" y="174.7" transform="rotate(-90 46.8 174.7)">21</text>
<text x="50" y="174" transform="rotate(-90 50 174)">2</text>
<text x="53.1" y="174" transform="rotate(-90 53.1 174)">3</text>
<text x="59.5" y="174.7" transform="rotate(-90 59.5 174.7)">12</text>
<text x="182.1" y="182.1" transform="rotate(-180 182.1 182.1)">2</text>
<text x="189.4" y="182.1" transform="rotate(-180 189.4 182.1)">1</text>
<text x="182.1" y="191" transform="rotate(-180 182.1 191)">2</text>
<text x="189.4" y="191" transform="rotate(-180 189.4 191)">1</text>
<text x="182.1" y="200" transform="rotate(-180 182.1 200)">2</text>
<text x="189.4" y="200" transform="rotate(-180 189.4 200)">1</text>
<text x="182.1" y="209" transform="rotate(-180 182.1 209)">2</text>
<text x="189.4" y="209" transform="rotate(-180 189.4 209)">1</text>
<text x="18.9" y="219.9" transform="rotate(-90 18.9 219.9)">1</text>
<text x="21" y="219.9" transform="rotate(-90 21 219.9)">2</text>
<text x="23.1" y="219.9" transform="rotate(-90 23.1 219.9)">3</text>
<text x="25.2" y="219.9" transform="rotate(-90 25.2 219.9)">4</text>
<text x="27.3" y="219.9" transform="rotate(-90 27.3 219.9)">5</text>
<text x="29.4" y="219.9" transform="rotate(-90 29.4 219.9)">6</text>
<text x="31.5" y="219.9" transform="rotate(-90 31.5 219.9)">7</text>
<text x="33.7" y="219.9" transform="rotate(-90 33.7 219.9)">8</text>
<text x="35.8" y="219.9" transform="rotate(-90 35.8 219.9)">9</text>
<text x="37.9" y="220.6" transform="rotate(-90 37.9 220.6)">10</text>
<text x="182.1" y="217.9" transform="rotate(-180 182.1 217.9)">2</text>
<text x="189.4" y="217.9" transform="rotate(-180 189.4 217.9)">1</text>
<text x="18.9" y="228.6" transform="rotate(-90 18.9 228.6)">1</text>
<text x="21" y="228.6" transform="rotate(-90 21 228.6)">2</text>
<text x="23.1" y="228.6" transform="rotate(-90 23.1 228.6)">3</text>
<text x="25.2" y="228.6" transform="rotate(-90 25.2 228.6)">4</text>
<text x="27.3" y="228.6" transform="rotate(-90 27.3 228.6)">5</text>
<text x="29.4" y="228.6" transform="rotate(-90 29.4 228.6)">6</text>
<text x="31.5" y="228.6" transform="rotate(-90 31.5 228.6)">7</text>
<text x="33.7" y="228.6" transform="rotate(-90 33.7 228.6)">8</text>
<text x="35.8" y="228.6" transform="rotate(-90 35.8 228.6)">9</text>
<text x="37.9" y="228.6" transform="rotate(-90 37.9 228.6)">10</text>
<text x="128" y="230.2" transform="rotate(-90 128 230.2)">1</text>
<text x="130.1" y="230.2" transform="rotate(-90 130.1 230.2)">2</text>
<text x="132.2" y="230.2" transform="rotate(-90 132.2 230.2)">3</text>
<text x="134.3" y="230.2" transform="rotate(-90 134.3 230.2)">4</text>
<text x="136.4" y="230.2" transform="rotate(-90 136.4 230.2)">5</text>
<text x="138.6" y="230.2" transform="rotate(-90 138.6 230.2)">6</text>
<text x="140.7" y="230.2" transform="rotate(-90 140.7 230.2)">7</text>
<text x="142.8" y="230.2" transform="rotate(-90 142.8 230.2)">8</text>
<text x="144.9" y="230.2" transform="rotate(-90 144.9 230.2)">9</text>
<text x="147" y="230.2" transform="rotate(-90 147 230.2)">10</text>
<text x="154.9" y="229.7" transform="rotate(-90 154.9 229.7)">1</text>
<text x="157" y="229.7" transform="rotate(-90 157 229.7)">2</text>
<text x="159.1" y="229.7" transform="rotate(-90 159.1 229.7)">3</text>
<text x="161.2" y="229.7" transform="rotate(-90 161.2 229.7)">4</text>
<text x="163.3" y="229.7" transform="rotate(-90 163.3 229.7)">5</text>
<text x="165.4" y="229.7" transform="rotate(-90 165.4 229.7)">6</text>
<text x="167.5" y="229.7" transform="rotate(-90 167.5 229.7)">7</text>
<text x="169.7" y="229.7" transform="rotate(-90 169.7 229.7)">8</text>
<text x="171.7" y="229.7" transform="rotate(-90 171.7 229.7)">9</text>
<text x="173.9" y="229.7" transform="rotate(-90 173.9 229.7)">10</text>
</g>
</svg>
